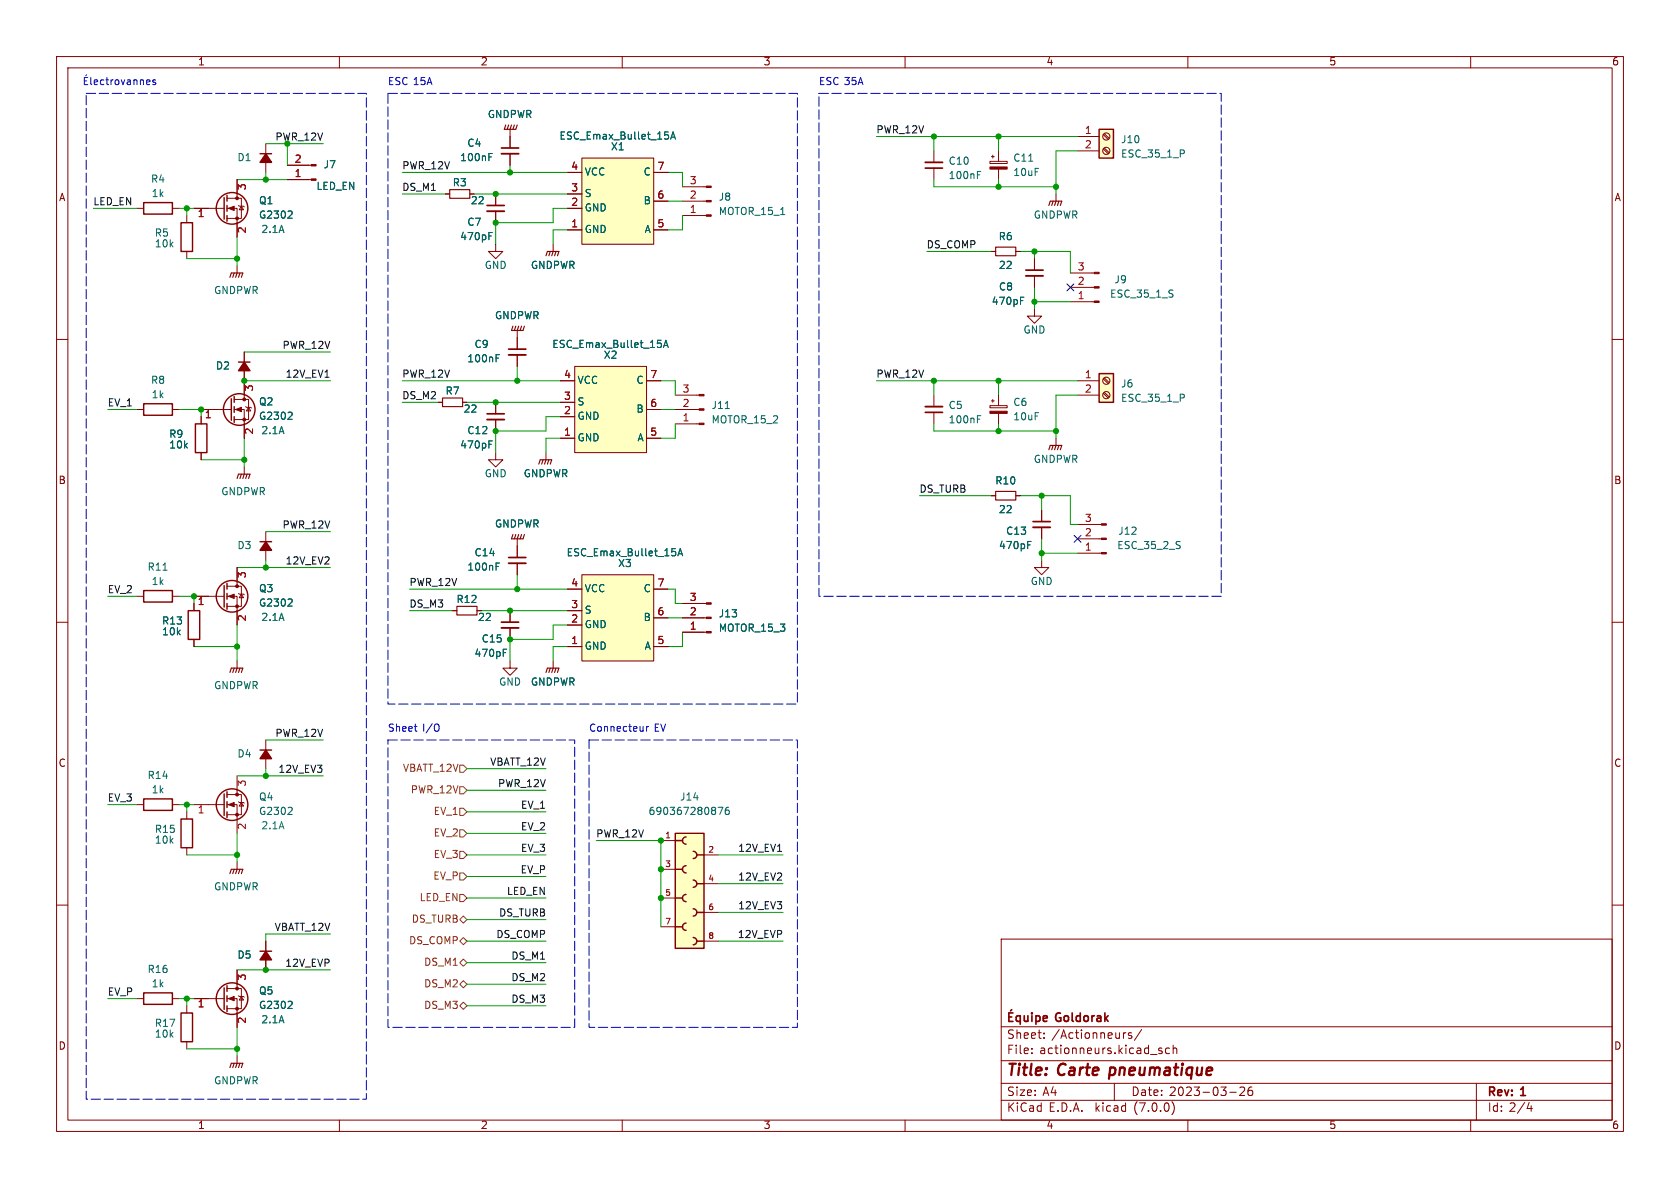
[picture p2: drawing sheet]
<svg xmlns="http://www.w3.org/2000/svg" width="297mm" height="210mm" viewBox="0 0 297 210" stroke-linecap="round" stroke-linejoin="round" font-family="sans-serif">
<g fill="none" stroke="#840000" stroke-width=".18">
<path d="M10 10h277v190h-277zM12 12h273v186h-273zM60 10v2M110 10v2M160 10v2M210 10v2M260 10v2M24.1 36.8h1.3M30.5 36.8h1.2M33 38.1v1.3M34.3 36.8h5.3M40.1 36.8h1.8v5.1"/>
<path d="M40.1 35.1h2.6v3.5h-2.6M41.9 31.8v3.3M42.2 36.3l.1 .1h.8l.1 .2M42.7 36.4l.4 .7h-.8zM47 25.4v5.1M50.8 29.2h4.2M50.8 31.8h4.2M78.7 34.3h.8M83.1 34.3h.7M87.6 34.3v2M87.6 37.3v2.1M90.2 22.9v3.3"/>
<path d="M90.2 27.2v2M100.3 36.8h2.6M100.3 34.3h2.6M100.3 30.5h2.6M102.9 27.9h12.7v15.3h-12.7zM115.6 30.5h2.5M115.6 35.6h2.5M120.6 35.6h4.3M120.6 33h4.3M120.6 38.1h4.3M165.1 26.7v2M165.1 29.7v2.1"/>
<path d="M175 28.5h3.1v.4h-3.1zM175.3 27.7h.5M175.5 27.4v.5M176.5 26.7v1.8M176.5 29.9v1.9M186.7 34.3v1.3M190.5 24.1h3.8M190.5 26.7h3.8M195 26.3l.9 .9M195 23.8l.9 .8M195.2 26.2l.9 .8M195.2 23.6l.9 .9"/>
<path d="M10 60h2M33 44.5v1.2M41.9 47v1.3M87.6 43.2v1.3h1.3l-1.3 1.2-1.2-1.2h1.2M91.4 58.4v3.3M97.8 43.2v1.3M100.3 40.6h2.6M115.6 40.6h2.5M175.3 44.5h.7M179.6 44.5h.7M182.9 54.6v1.3h1.2l-1.2 1.3-1.3-1.3h1.3M182.9 45.7v2.1"/>
<path d="M182.9 48.8v2M189.2 48.3h4.2M189.2 50.8h4.2M189.2 53.3h4.2M285 60h2M24.1 72.4h1.3M30.5 72.4h1.2M35.6 73.7v1.2M35.6 72.4h5.3M41.4 72.4h1.8v5.1M41.4 70.6h2.5v3.6h-2.5M43.2 62.2v8.4"/>
<path d="M43.4 71.9l.2 .1h.7l.1 .1M43.9 72l.4 .6h-.7zM77.5 71.1h.7M81.8 71.1h.7M87.6 71.1v2.1M87.6 74.2v2M91.4 62.7v2.1M99.1 71.1h2.5M99.1 77.5h2.5M99.1 73.7h2.5M99.1 67.3h2.5M101.6 64.8h12.7v15.2h-12.7z"/>
<path d="M114.3 72.4h2.5M114.3 77.5h2.5M114.3 67.3h2.5M119.4 72.4h4.2M119.4 69.9h4.2M119.4 74.9h4.2M165.1 69.9v2M165.1 72.9v2M175 71.7h3.1v.4h-3.1zM175.3 70.9h.5M175.5 70.6v.5M176.5 69.9v1.8"/>
<path d="M176.5 73.1v1.8M186.7 77.5v1.2M190.5 67.3h3.8M190.5 69.9h3.8M195 69.5l.9 .9M195 67l.9 .8M195.2 69.3l.9 .9M195.2 66.8l.9 .8M35.6 80v1.3M43.2 82.6v1.2M47 94v5.1M87.6 80v1.3h1.3l-1.3 1.3-1.2-1.3h1.2"/>
<path d="M91.4 95.3v3.3M91.4 99.6v2M96.5 80v1.3M175.3 87.6h.7M179.6 87.6h.7M184.1 99.1v1.2h1.3l-1.3 1.3-1.2-1.3h1.2M184.1 90.2v2M184.1 93.2v2.1M190.5 92.7h4.2M190.5 95.3h4.2M190.5 97.8h4.2M10 110h2"/>
<path d="M24.1 105.4h1.3M30.5 105.4h1.2M34.3 105.4h5.3M34.3 106.7v1.3M34.3 113v1.3M40.1 105.4h1.8v5.1M40.1 103.6h2.6v3.6h-2.6M41.9 100.3v3.3M41.9 116.8v1.3M42.2 104.9l.1 .1h.8l.1 .2M42.7 105l.4 .7h-.8zM80 108h.8"/>
<path d="M84.3 108h.8M90.2 116.8v1.3h1.2l-1.2 1.3-1.3-1.3h1.3M90.2 108v2M90.2 111v2M97.8 116.8v1.3M100.3 114.3h2.6M100.3 110.5h2.6M100.3 108h2.6M100.3 104.1h2.6M102.9 101.6h12.7v15.2h-12.7zM115.6 114.3h2.5M115.6 104.1h2.5"/>
<path d="M115.6 109.2h2.5M120.6 109.2h4.3M120.6 106.7h4.3M120.6 111.8h4.3M285 110h2M41.9 137.2v3.3M47 130.8v5.1M10 160h2M24.1 142.2h1.3M30.5 142.2h1.2M33 143.5v1.3M33 149.9v1.2"/>
<path d="M34.3 142.2h5.3M40.1 142.2h1.8v5.1M40.1 140.5h2.6v3.5h-2.6M41.9 152.4v1.3M42.2 141.7l.1 .2h.8l.1 .1M42.7 141.9l.4 .6h-.8zM116.8 148.6h2.6M116.8 153.7h2.6M116.8 158.8h2.6M124.5 151.1h2.5M124.5 156.2h2.5M285 160h2"/>
<path d="M24.1 176.5h1.3M30.5 176.5h1.2M33 177.8v1.3M34.3 176.5h5.3M40.1 176.5h1.8v5.1M40.1 174.8h2.6v3.5h-2.6M41.9 171.5v3.3M42.2 176l.1 .1h.8l.1 .2M42.7 176.1l.4 .7h-.8zM47 166.4v5.1M116.8 163.8h2.6M124.5 161.3h2.5"/>
<path d="M124.5 166.4h2.5M177 166h108v32h-108zM33 184.2v1.2M41.9 186.7v1.3M60 198v2M110 198v2M160 198v2M177 194.5h108M177 191.5h108M177 187.5h108M177 181.5h108M182.4 186.1v.2"/>
<path d="M182.4 185.3v.2M184.6 183.4v.2M184.6 182.6v.2M197 191.5v3M199 182.6h-.2M200 182.6h-.3l-.2 .2v.2l.5 .1v.4h-.5M201.8 182l-1.3 1.9M204.9 185.7l.4 .1 .2 .2-.1 .2-.4 .1M204.9 185.3h.5M206.8 185.3h-.5l-.3 .2v.5l.2 .2h.6M207.2 194.8a1.74 1.74 0 0 1 0 2.2M207.4 185.4l.2-.1h.4v1"/>
<path d="M207.4 184.8v1.5M210 198v2M217.4 193.1h1.1M219.2 192.3l.6-.1 .2 .1v.3l-.9 1.1h.9M221.3 192.2a.59 .59 0 0 0-.7 .6v.6l.2 .2 .4 .1 .2-.2 .1-.5-.2-.2-.4-.1-.3 .3M260 198v2M261 191.5v6.5M270 196h.9M270.7 195.5v1"/>
<circle cx="195.6" cy="26.7" r=".63"/>
<circle cx="195.6" cy="24.1" r=".63"/>
<circle cx="195.6" cy="67.3" r=".63"/>
<circle cx="195.6" cy="69.8" r=".63"/>
</g>
<g fill="none" stroke="#840000" stroke-width=".3">
<path d="M86.1 36.3h3.1M88.6 26.2h3.1M163.6 29.7h3M181.4 47.8h3M86.1 73.2h3.1M89.9 61.7h3.1M163.6 72.9h3M89.9 98.6h3.1M182.6 92.2h3.1M88.6 110h3.1M178.4 179.8h.5M178.9 178.5l-.3 .2"/>
<path d="M179.1 179.1h-.7v1.5h.7M180.4 179.6h-.5l-.3 .2v.5l.2 .2h.6M180.4 179.6v1.5M181.1 179.6v.9l.4 .1 .2-.2M181.7 179.6v1M182.4 179.1v.1M182.4 179.6v1M183.1 179.6h.5l.3 .2v.5l-.2 .2h-.6M183.1 179.6v1.5M184.4 180.1l.7-.2v-.3h-.5l-.2 .2 .1 .7h.6"/>
</g>
<path d="M86.1 37.3h3.1M88.6 27.2h3.1M163.6 28.7h3M181.4 48.8h3M86.1 74.2h3.1M89.9 62.7h3.1M163.6 71.9h3M89.9 99.6h3.1M182.6 93.2h3.1M88.6 111h3.1" fill="none" stroke="#840000" stroke-width=".33"/>
<g fill="none" stroke="#006464" stroke-width=".18">
<path d="M51.5 37.4l.2 .1-.1 .3-.7 .8h.8M86.4 27.1h.6M117.5 23.3h.6M118.1 23.9l.1 .2-.1 .4M118.6 24.6l.4-1.3 .4 1.3M118.7 24.2h.6M172.8 30.3h.6M86.4 41.1h.6M180.4 52.5h.6M51.5 72.9l.2 .2-.1 .3-.7 .7h.8M86.4 77.9h.6M87.7 62.7h.6"/>
<path d="M116.3 60.2h.6M116.8 60.7l.1 .2-.1 .5M117.3 61.4l.4-1.2 .4 1.2M117.4 61.1h.6M128.2 72.2h.7M172.8 73.5h.6M87.7 99.5h.6M118.8 97h.6M119.3 97.5l.2 .2-.2 .5M119.8 98.3l.5-1.3 .4 1.3M120 97.9h.6M181.7 95.7h.6"/>
<path d="M51.5 105.9l.2 .2-.1 .3-.7 .7h.8M89 114.8h.6M51.5 142.8l.2 .1-.1 .4-.7 .7h.8M126.9 142.7h.9l-.6 1.3M128.8 142.7l-.3 .1a.85 .85 0 0 0 0 1.2l.4-.1v-.5l-.2-.2-.4 .1-.1 .1M51.5 177.1l.2 .1-.1 .3-.7 .8h.8"/>
</g>
<g fill="none" stroke="#840000" stroke-width=".2">
<path d="M79.5 33.5h3.6v1.6h-3.6zM89.4 22.1l-.2 .8h2l.2-.8M89.9 22.1l-.2 .8M90.4 22.1l-.2 .8M90.9 22.1l-.2 .8M185.4 36.3l.3-.7h2l-.2 .7M186.2 35.6l-.3 .7M186.7 35.6l-.3 .7M187.2 35.6l-.3 .7M40.6 49l.3-.7h2l-.2 .7M41.4 48.3l-.3 .7M41.9 48.3l-.2 .7"/>
<path d="M42.4 48.3l-.2 .7M90.7 57.7l-.3 .7h2.1l.2-.7M91.2 57.7l-.3 .7M91.7 57.7l-.3 .7M92.2 57.7l-.3 .7M96.5 45.2l.3-.7h2l-.2 .7M97.3 44.5l-.3 .7M97.8 44.5l-.3 .7M98.3 44.5l-.3 .7M176 43.7h3.6v1.5h-3.6zM78.2 70.4h3.6v1.5h-3.6zM185.4 79.5l.3-.8h2l-.2 .8"/>
<path d="M186.2 78.7l-.3 .8M186.7 78.7l-.3 .8M187.2 78.7l-.3 .8M41.9 84.6l.3-.8h2l-.3 .8M42.7 83.8l-.3 .8M43.2 83.8l-.3 .8M43.7 83.8l-.3 .8M90.7 94.5l-.3 .8h2.1l.2-.8M91.2 94.5l-.3 .8M91.7 94.5l-.3 .8M92.2 94.5l-.3 .8M95.2 82l.3-.7h2l-.2 .7"/>
<path d="M96 81.3l-.2 .7M96.5 81.3l-.2 .7M97 81.3l-.2 .7M176 86.9h3.6v1.5h-3.6zM40.6 118.9l.3-.8h2l-.2 .8M41.4 118.1l-.3 .8M41.9 118.1l-.2 .8M42.4 118.1l-.2 .8M80.8 107.2h3.5v1.5h-3.5zM96.5 118.9l.3-.8h2l-.2 .8M97.3 118.1l-.3 .8M97.8 118.1l-.3 .8"/>
<path d="M98.3 118.1l-.3 .8M40.6 154.4l.3-.7h2l-.2 .7M41.4 153.7l-.3 .7M41.9 153.7l-.2 .7M42.4 153.7l-.2 .7M40.6 188.7l.3-.7h2l-.2 .7M41.4 188l-.3 .7M41.9 188l-.2 .7M42.4 188l-.2 .7"/>
</g>
<g fill="none" stroke="#840000" stroke-width=".25">
<path d="M25.4 35.8h5.1v2h-5.1zM32 39.4h2v5.1h-2zM39.6 34.9v3.8M40.1 34.5v1.1M40.1 36.3v1M40.1 38.1v1M46 27.2h2M194.3 22.9h2.5v5h-2.5zM25.4 71.4h5.1v2h-5.1zM34.5 74.9h2.1v5.1h-2.1zM40.9 70.5v3.8M41.4 70.1v1"/>
<path d="M41.4 71.9v1M41.4 73.7v1M42.2 64h2M194.3 66h2.5v5.1h-2.5zM46 95.8h2M25.4 104.4h5.1v2h-5.1zM33.3 108h2v5h-2zM39.6 103.5v3.8M40.1 103.1v1M40.1 104.9v1M40.1 106.7v1M40.1 140v1"/>
<path d="M46 132.6h2M25.4 141.2h5.1v2.1h-5.1zM32 144.8h2v5.1h-2zM39.6 140.3v3.8M40.1 141.7v1M40.1 143.5v1M119.4 147.3h5.1v20.3h-5.1zM119.4 148.6h1.2M119.4 153.7h1.2M119.4 158.8h1.2M120.6 148.6a.63 .63 0 0 0 .7 .6M120.6 153.7a.63 .63 0 0 0 .7 .6"/>
<path d="M120.6 158.8a.63 .63 0 0 0 .7 .6M121.3 148a.63 .63 0 0 0-.7 .6M121.3 153a.63 .63 0 0 0-.7 .7M121.3 158.1a.63 .63 0 0 0-.7 .7M122.6 150.5a.63 .63 0 0 1 .6 .6M122.6 155.6a.63 .63 0 0 1 .6 .6M123.2 151.1a.63 .63 0 0 1-.6 .7M123.2 156.2a.63 .63 0 0 1-.6 .6M123.2 151.1h1.3M123.2 156.2h1.3M25.4 175.5h5.1v2h-5.1zM32 179.1h2v5.1h-2z"/>
<path d="M39.6 174.6v3.8M40.1 174.2v1.1M40.1 176v1M40.1 177.8v1M46 168.1h2M119.4 163.8h1.2M120.6 163.8a.63 .63 0 0 0 .7 .7M121.3 163.2a.63 .63 0 0 0-.7 .6M122.6 160.7a.63 .63 0 0 1 .6 .6M122.6 165.7a.63 .63 0 0 1 .6 .7M123.2 161.3a.63 .63 0 0 1-.6 .6M123.2 166.4a.63 .63 0 0 1-.6 .6"/>
<path d="M123.2 161.3h1.3M123.2 166.4h1.3"/>
<circle cx="41" cy="36.8" r="2.79"/>
<circle cx="42.3" cy="72.4" r="2.79"/>
<circle cx="41" cy="105.4" r="2.79"/>
<circle cx="41" cy="142.2" r="2.79"/>
<circle cx="41" cy="176.5" r="2.79"/>
</g>
<g fill="#840000" stroke="#840000" stroke-width=".25">
<path d="M47 27.2l1 1.5h-2z"/>
<path d="M43.2 64l1 1.5h-2z"/>
<path d="M47 95.8l1 1.5h-2z"/>
<path d="M47 168.1l1 1.6h-2z"/>
<path d="M47 132.6l1 1.5h-2z"/>
</g>
<g fill="#840000" stroke="#840000" stroke-width=".18">
<path d="M40.4 176.5l1-.4v.8z"/>
<path d="M40.4 105.4l1-.4v.8z"/>
<path d="M55 29.1h.9v.2h-.9z"/>
<path d="M55 31.6h.9v.3h-.9z"/>
<path d="M41.7 72.4l1-.4v.8z"/>
<path d="M124.9 106.6h.8v.2h-.8z"/>
<path d="M124.9 109.1h.8v.2h-.8z"/>
<path d="M124.9 111.6h.8v.3h-.8z"/>
<path d="M124.9 32.9h.8v.2h-.8z"/>
<path d="M124.9 35.4h.8v.3h-.8z"/>
<path d="M124.9 38h.8v.2h-.8z"/>
<path d="M123.6 69.7h.9v.3h-.9z"/>
<path d="M123.6 72.3h.9v.2h-.9z"/>
<path d="M123.6 74.8h.9v.3h-.9z"/>
<path d="M194.7 92.6h.9v.2h-.9z"/>
<path d="M194.7 95.1h.9v.3h-.9z"/>
<path d="M194.7 97.7h.9v.2h-.9z"/>
<path d="M193.4 48.1h.9v.3h-.9z"/>
<path d="M193.4 50.7h.9v.2h-.9z"/>
<path d="M193.4 53.2h.9v.3h-.9z"/>
<path d="M40.4 36.8l1-.4v.8z"/>
<path d="M40.4 142.2l1-.3v.7z"/>
<path d="M175 72.7h3.1v.4h-3.1z"/>
<path d="M175 29.5h3.1v.4h-3.1z"/>
<circle cx="41.9" cy="178.3" r=".25"/>
<circle cx="41.9" cy="174.8" r=".25"/>
<circle cx="41.9" cy="107.2" r=".25"/>
<circle cx="41.9" cy="103.6" r=".25"/>
<circle cx="43.2" cy="74.2" r=".25"/>
<circle cx="43.2" cy="70.6" r=".25"/>
<circle cx="41.9" cy="38.6" r=".25"/>
<circle cx="41.9" cy="35.1" r=".25"/>
<circle cx="41.9" cy="144" r=".25"/>
<circle cx="41.9" cy="140.5" r=".25"/>
</g>
<g fill="#ffffc2" stroke="#ffffc2" stroke-width=".18">
<path d="M102.9 27.9h12.7v15.3h-12.7z"/>
<path d="M102.9 101.6h12.7v15.2h-12.7z"/>
<path d="M101.6 64.8h12.7v15.2h-12.7z"/>
<path d="M119.4 147.3h5.1v20.3h-5.1z"/>
<path d="M194.3 22.9h2.5v5h-2.5z"/>
<path d="M194.3 66h2.5v5.1h-2.5z"/>
</g>
<path d="M81.3 139.1h.6l.6 .6-.6 .6h-.6zM81.3 135.3h.6l.6 .6-.6 .6h-.6zM81.3 158.1h.6l.6 .7-.6 .6h-.6zM81.3 146.7h.6l.6 .6-.6 .7h-.6zM81.3 142.9h.6l.6 .6-.6 .6h-.6zM81.3 150.5h.6l.6 .6-.6 .7h-.6zM81.3 154.3h.6l.6 .6-.6 .7h-.6zM81.3 170.2l.6-.7 .6 .7-.6 .6zM81.3 166.4l.6-.7 .6 .7-.6 .6zM81.3 174l.6-.6 .6 .6-.6 .6zM81.3 162.6l.6-.7 .6 .7-.6 .6zM81.3 177.8l.6-.6 .6 .6-.6 .6z" fill="none" stroke="#725600" stroke-width=".18"/>
<path d="M57.5 66.7h.7M137.5 150.5h.7" fill="none" stroke="#0f0f0f" stroke-width=".18"/>
<g fill="none" stroke="#0000c2" stroke-width=".18">
<path d="M14.9 14.3h.4M15.3 13.2l-.2 .2M15.5 13.7h-.6v1.3h.6M16.1 13.7v1.1l.1 .2M16.7 14.5l.6-.1-.1-.2-.4-.1-.1 .2v.6h.5M18.4 14.2l-.4-.1-.3 .3 .2 .5h.5M18.7 14.1h.5M18.9 13.7v1.1l.3 .2M19.6 14.1v.9M20 14.1l-.4 .3M20.4 14.2l.2-.1 .4 .1v.5l-.1 .2-.3 .1-.2-.2zM21.4 14.1l.3 .9 .3-.9"/>
<path d="M22.5 14.2h.5l.1 .8M23.1 14.4l-.5 .1-.1 .2 .1 .3 .5-.1M23.7 14.2l.2-.1 .3 .1v.8M23.7 14.1v.9M24.8 14.2l.2-.1 .3 .1 .1 .8M24.8 14.1v.9M25.9 14.5l.6-.1v-.2l-.4-.1-.2 .2 .1 .6h.5M27.5 14.2l-.3-.1-.2 .2 .1 .2 .4 .1v.3h-.5M114.3 128.4v.9M114.7 128.4l-.4 .3"/>
</g>
<path d="M15.2 16.5h49.6v177.8h-49.6v-177.8M68.6 16.5h72.4v108h-72.4v-108M144.8 16.5h71.1v88.9h-71.1v-88.9M68.6 130.8h33v50.8h-33v-50.8M104.1 130.8h36.9v50.8h-36.9v-50.8" fill="none" stroke="#0000c2" stroke-width=".18" stroke-dasharray="1.7 .6"/>
<g fill="none" stroke="#009600" stroke-width=".18">
<path d="M16.5 36.8h7.6M31.7 36.8h2.6M33 36.8v1.3M41.9 31.8h8.9M47 30.5v1.3M47 25.4h10.1M50.8 25.4v3.8M71.1 34.3h7.6M71.1 30.5h29.2M83.8 34.3h16.5M90.2 29.2v1.3M100.3 36.8h-2.5v2.6h-10.2v3.8"/>
<path d="M118.1 30.5h2.5v2.5M118.1 35.6h2.5M120.6 38.1v2.5h-2.5M154.9 24.1h35.6M165.1 24.1v2.6M165.1 31.8v1.2h21.6M176.5 24.1v2.6M176.5 31.8v1.2M190.5 26.7h-3.8v7.6M33 45.7h8.9M41.9 41.9v5.1M100.3 40.6h-2.5v2.6"/>
<path d="M163.8 44.5h11.5M180.3 44.5h8.9v3.8M182.9 44.5v1.2M182.9 50.8v3.8M182.9 53.3h6.3M19 72.4h5.1M31.7 72.4h3.9v1.3M43.2 67.3h15.2M43.2 77.5v5.1M43.2 62.2h15.2M71.1 71.1h6.4M71.1 67.3h28"/>
<path d="M82.5 71.1h16.6M91.4 64.8v2.5M99.1 73.7h-2.6v2.5h-8.9v3.8M99.1 77.5h-2.6v2.5M116.8 67.3h2.6v2.6M116.8 72.4h2.6M119.4 74.9v2.6h-2.6M154.9 67.3h35.6M165.1 74.9v1.3h21.6M165.1 67.3v2.6M176.5 67.3v2.6M176.5 74.9v1.3"/>
<path d="M190.5 69.9h-3.8v7.6M35.6 81.3h7.6M47 99.1v1.2M47 94h11.4M162.6 87.6h12.7M180.3 87.6h8.9v5.1h1.3M184.1 87.6v2.6M184.1 95.3v3.8M184.1 97.8h6.4M19 105.4h5.1M31.7 105.4h2.6v1.3M34.3 114.3h7.6"/>
<path d="M41.9 110.5v6.3M41.9 100.3h16.5M72.4 104.1h27.9M72.4 108h7.6M85.1 108h15.2M91.4 101.6v2.5M100.3 110.5h-2.5v2.5h-7.6v3.8M100.3 114.3h-2.5v2.5M118.1 104.1h1.3v2.6h1.2M118.1 109.2h2.5M120.6 111.8v2.5h-2.5M41.9 137.2h15.2"/>
<path d="M47 135.9v1.3M47 130.8h10.1M82.5 139.7h14M82.5 135.9h14M19 142.2h5.1M31.7 142.2h2.6M33 142.2v1.3M33 151.1h8.9M41.9 147.3v5.1M82.5 151.1h14M82.5 147.3h14M82.5 143.5h14"/>
<path d="M82.5 158.8h14M82.5 154.9h14M105.4 148.6h11.4v15.2M127 151.1h11.4M127 156.2h11.4M19 176.5h5.1M31.7 176.5h2.6M33 176.5v1.3M41.9 171.5h16.5M58.4 165.1h-11.4v1.3M82.5 174h14M82.5 177.8h14"/>
<path d="M82.5 166.4h14M82.5 170.2h14M82.5 162.6h14M127 166.4h11.4M127 161.3h11.4M33 185.4h8.9M41.9 181.6v5.1"/>
</g>
<path d="M188.6 50.2l1.2 1.2M189.8 50.2l-1.2 1.2M189.9 94.6l1.2 1.3M191.1 94.6l-1.2 1.3" fill="none" stroke="#000084" stroke-width=".18"/>
<g fill="#009600" stroke="#009600" stroke-width=".18">
<circle cx="33" cy="142.2" r=".46"/>
<circle cx="41.9" cy="185.4" r=".46"/>
<circle cx="33" cy="176.5" r=".46"/>
<circle cx="41.9" cy="151.1" r=".46"/>
<circle cx="47" cy="171.5" r=".46"/>
<circle cx="47" cy="137.2" r=".46"/>
<circle cx="47" cy="31.8" r=".46"/>
<circle cx="43.2" cy="67.3" r=".46"/>
<circle cx="87.6" cy="39.4" r=".46"/>
<circle cx="41.9" cy="114.3" r=".46"/>
<circle cx="41.9" cy="45.7" r=".46"/>
<circle cx="91.4" cy="67.3" r=".46"/>
<circle cx="90.2" cy="113" r=".46"/>
<circle cx="33" cy="36.8" r=".46"/>
<circle cx="47" cy="100.3" r=".46"/>
<circle cx="35.6" cy="72.4" r=".46"/>
<circle cx="43.2" cy="81.3" r=".46"/>
<circle cx="34.3" cy="105.4" r=".46"/>
<circle cx="87.6" cy="34.3" r=".46"/>
<circle cx="90.2" cy="30.5" r=".46"/>
<circle cx="87.6" cy="71.1" r=".46"/>
<circle cx="87.6" cy="76.2" r=".46"/>
<circle cx="90.2" cy="108" r=".46"/>
<circle cx="91.4" cy="104.1" r=".46"/>
<circle cx="176.5" cy="76.2" r=".46"/>
<circle cx="184.1" cy="87.6" r=".46"/>
<circle cx="186.7" cy="76.2" r=".46"/>
<circle cx="184.1" cy="97.8" r=".46"/>
<circle cx="165.1" cy="67.3" r=".46"/>
<circle cx="176.5" cy="67.3" r=".46"/>
<circle cx="116.8" cy="148.6" r=".46"/>
<circle cx="116.8" cy="153.7" r=".46"/>
<circle cx="116.8" cy="158.8" r=".46"/>
<circle cx="182.9" cy="44.5" r=".46"/>
<circle cx="165.1" cy="24.1" r=".46"/>
<circle cx="176.5" cy="24.1" r=".46"/>
<circle cx="176.5" cy="33" r=".46"/>
<circle cx="186.7" cy="33" r=".46"/>
<circle cx="182.9" cy="53.3" r=".46"/>
</g>
<g font-size="2.8" fill="#840000">
<text x="178" y="190.8">Title:</text>
<text x="187.1" y="190.8">Carte</text>
<text x="196.8" y="190.8">pneumatique</text>
</g>
<g font-size="2.1" fill="#840000">
<text x="178" y="183.9">Sheet:</text>
<text x="185.9" y="183.9">/Actionneurs/</text>
<text x="186.8" y="181.1">Goldorak</text>
<text x="178" y="186.6">File:</text>
<text x="183.8" y="186.6">actionneurs.kicad_sch</text>
<text x="178" y="196.8">KiCad</text>
<text x="178" y="194">Size:</text>
<text x="184.3" y="194">A4</text>
<text x="185.4" y="196.8">E.D.A.</text>
<text x="193.7" y="196.8">kicad</text>
<text x="200" y="194">Date:</text>
<text x="200.6" y="196.8">(7.0.0)</text>
<text x="206.7" y="194">2023-03-26</text>
<text x="263" y="194.2">Rev:</text>
<text x="263" y="196.8">Id: 2/4</text>
<text x="269" y="194.2">1</text>
</g>
<g font-size="1.8" fill="#840000">
<text x="35" y="11.8">1</text>
<text x="85" y="11.8">2</text>
<text x="135" y="11.8">3</text>
<text x="185" y="11.8">4</text>
<text x="235" y="11.8">5</text>
<text x="285" y="11.8">6</text>
<text x="10.4" y="35.8">A</text>
<text x="285.4" y="35.8">A</text>
<text x="10.3" y="85.8">B</text>
<text x="285.3" y="85.8">B</text>
<text x="10.3" y="135.8">C</text>
<text x="285.3" y="135.8">C</text>
<text x="10.3" y="185.8">D</text>
<text x="285.3" y="185.8">D</text>
<text x="35" y="199.8">1</text>
<text x="85" y="199.8">2</text>
<text x="135" y="199.8">3</text>
<text x="185" y="199.8">4</text>
<text x="235" y="199.8">5</text>
<text x="285" y="199.8">6</text>
</g>
<g font-size="1.8" fill="#0000c2">
<text x="68.6" y="15.2">ESC 15A</text>
<text x="144.8" y="15.2">ESC 35A</text>
<text x="68.6" y="129.5">Sheet</text>
<text x="74.7" y="129.5">I/O</text>
<text x="104.1" y="129.5">Connecteur</text>
<text x="115.7" y="129.5">EV</text>
</g>
<g font-size="1.8" fill="#006464">
<text x="86.2" y="21.1">GNDPWR</text>
<text x="41.9" y="28.8">D1</text>
<text x="81.3" y="28.8">100nF</text>
<text x="82.6" y="26.2">C4</text>
<text x="98.8" y="25">ESC_Emax_Bullet_15A</text>
<text x="107.9" y="26.9">X1</text>
<text x="167.6" y="29.4">C10</text>
<text x="179.1" y="28.9">C11</text>
<text x="198.1" y="25.6">J10</text>
<text x="198.1" y="28.1">ESC_35_1_P</text>
<text x="26.6" y="32.6">R4</text>
<text x="26.8" y="35.1">1k</text>
<text x="55.9" y="33.8">LED_EN</text>
<text x="57.2" y="30">J7</text>
<text x="80" y="33.2">R3</text>
<text x="103.4" y="35.1">S</text>
<text x="103.4" y="31.3">VCC</text>
<text x="113.7" y="31.3">C</text>
<text x="127" y="35.8">J8</text>
<text x="167.6" y="31.9">100nF</text>
<text x="179.1" y="31.4">10uF</text>
<text x="45.7" y="36.4">Q1</text>
<text x="45.7" y="38.9">G2302</text>
<text x="82.6" y="40.2">C7</text>
<text x="83.2" y="36.4">22</text>
<text x="103.4" y="41.5">GND</text>
<text x="103.4" y="37.7">GND</text>
<text x="113.7" y="36.4">B</text>
<text x="113.8" y="41.5">A</text>
<text x="127" y="38.3">MOTOR_15_1</text>
<text x="182.7" y="38.9">GNDPWR</text>
<text x="27.3" y="42.1">R5</text>
<text x="27.3" y="44">10k</text>
<text x="81.3" y="42.7">470pF</text>
<text x="85.6" y="47.8">GND</text>
<text x="93.8" y="47.8">GNDPWR</text>
<text x="176.5" y="42.7">R6</text>
<text x="176.5" y="47.8">22</text>
<text x="37.8" y="52.3">GNDPWR</text>
<text x="176.5" y="51.6">C8</text>
<text x="196.2" y="52.9">ESC_35_1_S</text>
<text x="197" y="50.4">J9</text>
<text x="87.4" y="56.7">GNDPWR</text>
<text x="175.3" y="54.2">470pF</text>
<text x="180.9" y="59.2">GND</text>
<text x="38.1" y="65.6">D2</text>
<text x="82.6" y="64.3">100nF</text>
<text x="83.8" y="61.8">C9</text>
<text x="97.6" y="61.8">ESC_Emax_Bullet_15A</text>
<text x="106.7" y="63.7">X2</text>
<text x="26.6" y="68.1">R8</text>
<text x="26.8" y="70.7">1k</text>
<text x="45.7" y="71.9">Q2</text>
<text x="78.7" y="70">R7</text>
<text x="102.1" y="71.9">S</text>
<text x="102.1" y="68.1">VCC</text>
<text x="112.4" y="68.1">C</text>
<text x="198.1" y="68.8">J6</text>
<text x="198.1" y="71.3">ESC_35_1_P</text>
<text x="29.9" y="77.7">R9</text>
<text x="45.7" y="74.5">G2302</text>
<text x="81.9" y="73.2">22</text>
<text x="82.6" y="77">C12</text>
<text x="102.1" y="74.5">GND</text>
<text x="112.4" y="73.2">B</text>
<text x="125.7" y="72.6">J11</text>
<text x="125.7" y="75.1">MOTOR_15_2</text>
<text x="167.6" y="72.6">C5</text>
<text x="167.6" y="75.1">100nF</text>
<text x="179.1" y="72">C6</text>
<text x="179.1" y="74.6">10uF</text>
<text x="29.9" y="79.6">10k</text>
<text x="81.3" y="79.6">470pF</text>
<text x="102.1" y="78.3">GND</text>
<text x="112.6" y="78.3">A</text>
<text x="182.7" y="82.1">GNDPWR</text>
<text x="39.1" y="87.8">GNDPWR</text>
<text x="85.6" y="84.6">GND</text>
<text x="92.5" y="84.6">GNDPWR</text>
<text x="175.9" y="85.9">R10</text>
<text x="87.4" y="93.5">GNDPWR</text>
<text x="176.5" y="91">22</text>
<text x="177.8" y="94.8">C13</text>
<text x="197.6" y="94.8">J12</text>
<text x="26" y="101.2">R11</text>
<text x="41.9" y="97.3">D3</text>
<text x="82.6" y="101.2">100nF</text>
<text x="83.8" y="98.6">C14</text>
<text x="100.1" y="98.6">ESC_Emax_Bullet_15A</text>
<text x="109.2" y="100.5">X3</text>
<text x="176.5" y="97.3">470pF</text>
<text x="197.5" y="97.3">ESC_35_2_S</text>
<text x="26.8" y="103.7">1k</text>
<text x="45.7" y="105">Q3</text>
<text x="45.7" y="107.5">G2302</text>
<text x="80.6" y="106.9">R12</text>
<text x="103.4" y="105">VCC</text>
<text x="113.7" y="105">C</text>
<text x="182.2" y="103.7">GND</text>
<text x="28.6" y="110.7">R13</text>
<text x="28.6" y="112.6">10k</text>
<text x="84.5" y="110">22</text>
<text x="85.1" y="113.9">C15</text>
<text x="103.4" y="111.3">GND</text>
<text x="103.4" y="108.8">S</text>
<text x="113.7" y="110">B</text>
<text x="127" y="109.4">J13</text>
<text x="127" y="112">MOTOR_15_3</text>
<text x="83.8" y="116.4">470pF</text>
<text x="103.4" y="115.1">GND</text>
<text x="113.8" y="115.1">A</text>
<text x="37.8" y="122.1">GNDPWR</text>
<text x="88.2" y="121.5">GND</text>
<text x="93.8" y="121.5">GNDPWR</text>
<text x="26" y="138">R14</text>
<text x="41.9" y="134.2">D4</text>
<text x="26.8" y="140.5">1k</text>
<text x="45.7" y="141.8">Q4</text>
<text x="120.2" y="141.8">J14</text>
<text x="27.3" y="147.5">R15</text>
<text x="27.3" y="149.4">10k</text>
<text x="45.7" y="144.3">G2302</text>
<text x="114.6" y="144.3">690367280876</text>
<text x="37.8" y="157.7">GNDPWR</text>
<text x="26" y="172.3">R16</text>
<text x="41.9" y="169.7">D5</text>
<text x="26.8" y="174.8">1k</text>
<text x="45.7" y="176.1">Q5</text>
<text x="45.7" y="178.6">G2302</text>
<text x="27.3" y="181.8">R17</text>
<text x="27.3" y="183.7">10k</text>
<text x="37.8" y="192">GNDPWR</text>
</g>
<g font-size="1.8" fill="#0f0f0f">
<text x="154.9" y="23.8">PWR_12V</text>
<text x="71.1" y="30.1">PWR_12V</text>
<text x="71.1" y="33.9">DS_M1</text>
<text x="16.5" y="36.5">LED_EN</text>
<text x="163.8" y="44.1">DS_COMP</text>
<text x="49.8" y="61.9">PWR_12V</text>
<text x="50.4" y="67">12V_EV1</text>
<text x="71.1" y="70.8">DS_M2</text>
<text x="71.1" y="67">PWR_12V</text>
<text x="154.9" y="67">PWR_12V</text>
<text x="19" y="72">EV_1</text>
<text x="162.6" y="87.3">DS_TURB</text>
<text x="49.8" y="93.6">PWR_12V</text>
<text x="50.4" y="100">12V_EV2</text>
<text x="19" y="105.1">EV_2</text>
<text x="72.4" y="107.6">DS_M3</text>
<text x="72.4" y="103.8">PWR_12V</text>
<text x="48.6" y="130.5">PWR_12V</text>
<text x="49.1" y="136.8">12V_EV3</text>
<text x="86.5" y="135.5">VBATT_12V</text>
<text x="19" y="141.9">EV_3</text>
<text x="87.9" y="139.4">PWR_12V</text>
<text x="92" y="143.2">EV_1</text>
<text x="92" y="147">EV_2</text>
<text x="105.4" y="148.2">PWR_12V</text>
<text x="91.9" y="154.6">EV_P</text>
<text x="92" y="150.8">EV_3</text>
<text x="130.4" y="150.8">12V_EV1</text>
<text x="130.4" y="155.9">12V_EV2</text>
<text x="89.5" y="158.4">LED_EN</text>
<text x="130.4" y="160.9">12V_EV3</text>
<text x="48.4" y="164.8">VBATT_12V</text>
<text x="87.6" y="166">DS_COMP</text>
<text x="88.1" y="162.2">DS_TURB</text>
<text x="130.3" y="166">12V_EVP</text>
<text x="50.3" y="171.1">12V_EVP</text>
<text x="90.3" y="169.8">DS_M1</text>
<text x="90.3" y="173.6">DS_M2</text>
<text x="19" y="176.2">EV_P</text>
<text x="90.3" y="177.5">DS_M3</text>
</g>
<g font-size="1.8" fill="#a90000">
<text x="191.7" y="23.9">1</text>
<text x="52" y="29">2</text>
<text x="191.7" y="26.4">2</text>
<text x="43.8" y="33.7" transform="rotate(-90 43.8 33.7)">3</text>
<text x="52" y="31.5">1</text>
<text x="100.9" y="34">3</text>
<text x="100.9" y="30.2">4</text>
<text x="116.2" y="35.3">6</text>
<text x="116.2" y="30.2">7</text>
<text x="121.9" y="35.3">2</text>
<text x="121.9" y="32.8">3</text>
<text x="34.9" y="38.7">1</text>
<text x="43.8" y="41.3" transform="rotate(-90 43.8 41.3)">2</text>
<text x="100.9" y="40.4">1</text>
<text x="100.9" y="36.6">2</text>
<text x="116.2" y="40.4">5</text>
<text x="121.9" y="37.8">1</text>
<text x="190.5" y="53.1">1</text>
<text x="190.5" y="50.5">2</text>
<text x="190.5" y="48">3</text>
<text x="45.1" y="69.2" transform="rotate(-90 45.1 69.2)">3</text>
<text x="99.7" y="70.9">3</text>
<text x="99.7" y="67.1">4</text>
<text x="114.9" y="67.1">7</text>
<text x="120.6" y="69.6">3</text>
<text x="191.7" y="67.1">1</text>
<text x="191.7" y="69.6">2</text>
<text x="36.2" y="74.3">1</text>
<text x="45.1" y="76.9" transform="rotate(-90 45.1 76.9)">2</text>
<text x="99.7" y="77.2">1</text>
<text x="99.7" y="73.4">2</text>
<text x="114.9" y="77.2">5</text>
<text x="114.9" y="72.1">6</text>
<text x="120.6" y="74.7">1</text>
<text x="120.6" y="72.1">2</text>
<text x="191.7" y="95">2</text>
<text x="191.7" y="92.5">3</text>
<text x="191.7" y="97.5">1</text>
<text x="34.9" y="107.3">1</text>
<text x="43.8" y="102.3" transform="rotate(-90 43.8 102.3)">3</text>
<text x="100.9" y="107.7">3</text>
<text x="100.9" y="103.9">4</text>
<text x="116.2" y="103.9">7</text>
<text x="121.9" y="106.4">3</text>
<text x="43.8" y="109.9" transform="rotate(-90 43.8 109.9)">2</text>
<text x="100.9" y="110.2">2</text>
<text x="116.2" y="109">6</text>
<text x="121.9" y="111.5">1</text>
<text x="121.9" y="109">2</text>
<text x="100.9" y="114">1</text>
<text x="116.2" y="114">5</text>
<text x="43.8" y="139.1" transform="rotate(-90 43.8 139.1)">3</text>
<text x="34.9" y="144.1">1</text>
<text x="43.8" y="146.7" transform="rotate(-90 43.8 146.7)">2</text>
<text x="43.8" y="173.4" transform="rotate(-90 43.8 173.4)">3</text>
<text x="34.9" y="178.4">1</text>
<text x="43.8" y="181" transform="rotate(-90 43.8 181)">2</text>
</g>
<text font-size="1.8" fill="#009600" x="48.6" y="25.1">PWR_12V</text>
<g font-size="1.8" fill="#008484">
<text x="46.1" y="41.5">2.1A</text>
<text x="46.1" y="77">2.1A</text>
<text x="46.1" y="110">2.1A</text>
<text x="46.1" y="146.9">2.1A</text>
<text x="46.1" y="181.2">2.1A</text>
</g>
<g font-size="1.8" fill="#725600">
<text x="71.1" y="136.7">VBATT_12V</text>
<text x="72.5" y="140.5">PWR_12V</text>
<text x="76.5" y="148.1">EV_2</text>
<text x="76.5" y="144.3">EV_1</text>
<text x="76.5" y="155.8">EV_P</text>
<text x="76.5" y="152">EV_3</text>
<text x="74.1" y="159.6">LED_EN</text>
<text x="72.2" y="167.2">DS_COMP</text>
<text x="72.7" y="163.4">DS_TURB</text>
<text x="74.9" y="171">DS_M1</text>
<text x="74.9" y="174.8">DS_M2</text>
<text x="74.9" y="178.6">DS_M3</text>
</g>
<g font-size="1.4" fill="#a90000">
<text x="117.5" y="148.3">1</text>
<text x="117.5" y="153.4">3</text>
<text x="125.2" y="150.9">2</text>
<text x="125.2" y="156">4</text>
<text x="117.5" y="158.5">5</text>
<text x="125.2" y="161">6</text>
<text x="117.5" y="163.6">7</text>
<text x="125.2" y="166.1">8</text>
</g>
</svg>
